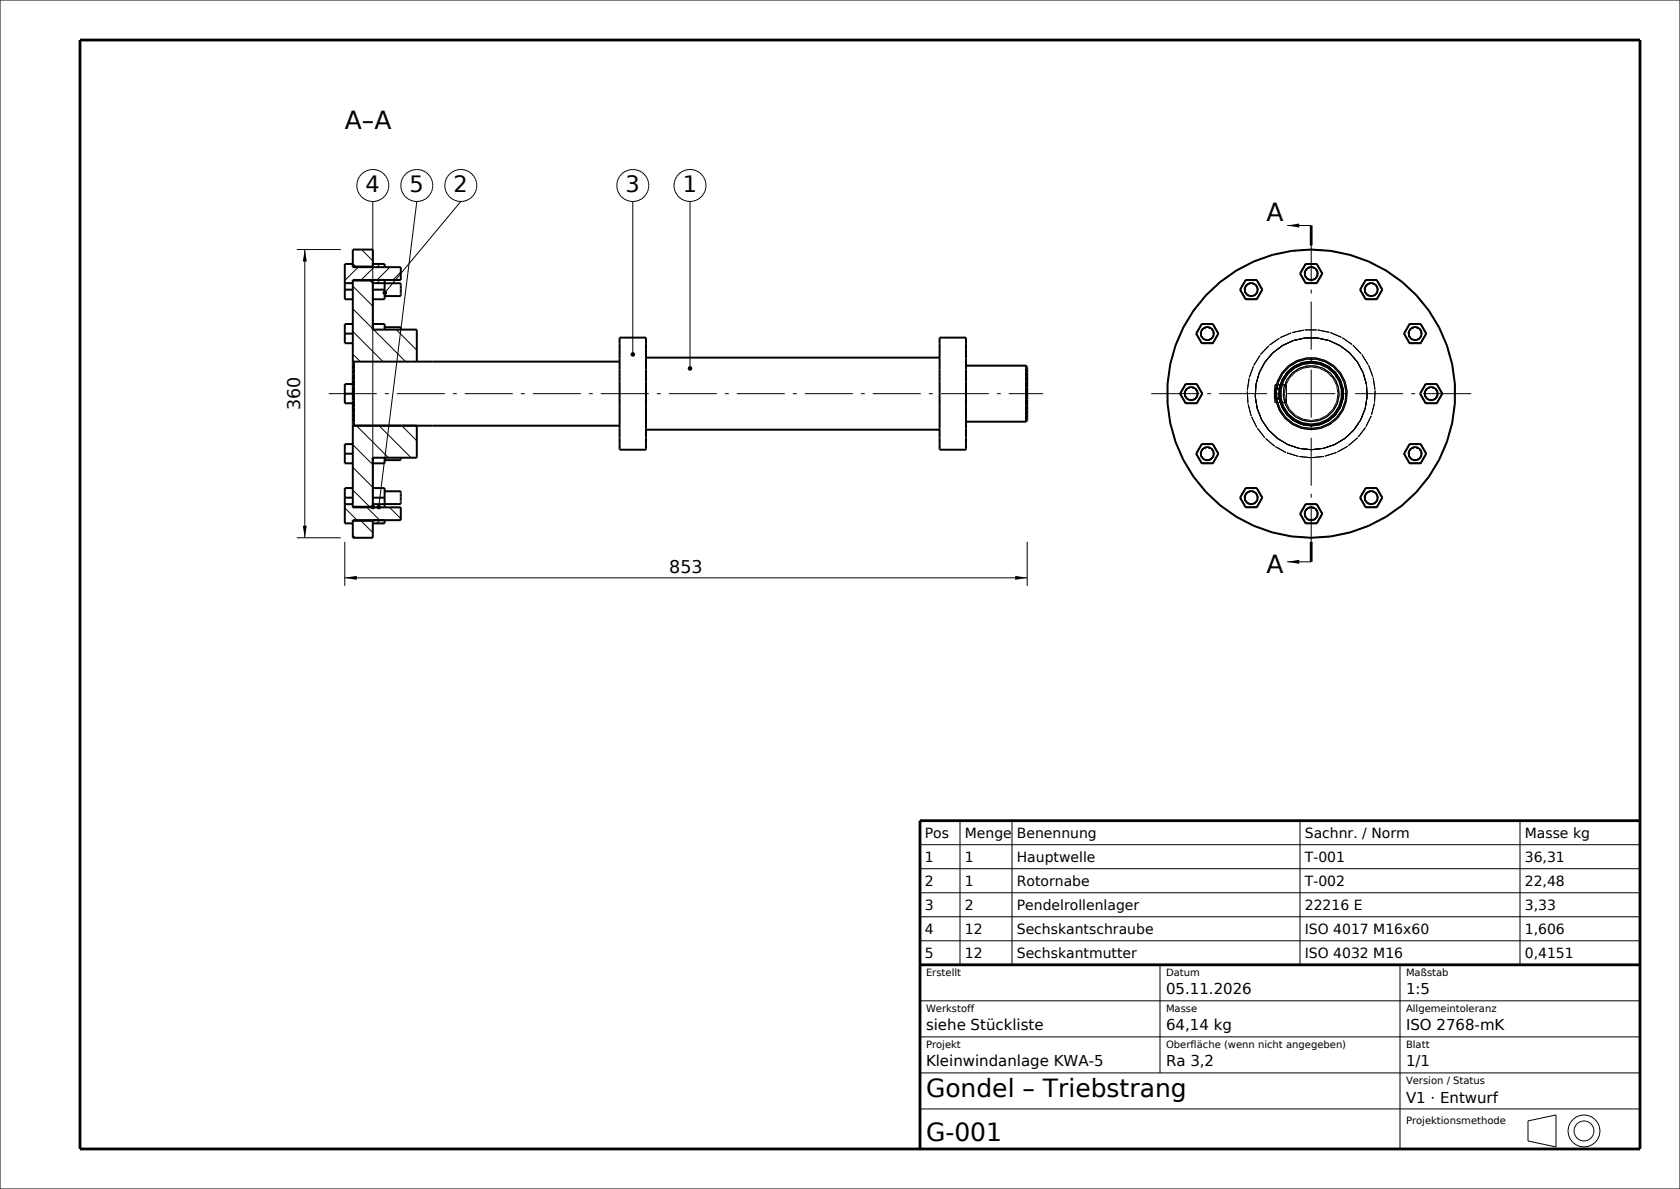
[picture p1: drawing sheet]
<svg xmlns="http://www.w3.org/2000/svg" width="420mm" height="297mm" viewBox="0 0 420 297" stroke-linecap="round" stroke-linejoin="round" font-family="sans-serif">
<g fill="none" stroke="#000" stroke-width=".5">
<path d="M86.2 70.7h2M86.2 72.4h2M88.2 70.1h5M88.2 66.6h5M88.2 65.9h-2v8.9h2M93.2 66.7v-4.4h-5v4.4h12v3.2h-12v56.8h12v3.2h-12v4.4h5v-4.4M93.2 69.9v12.4h11v8M93.2 70.7l7 .1v3.2h-4M93.2 65.9h3v.8M93.2 72.4h3M96.2 69.9v4.9h-3M311.4 70h2.8l1.4 2.4-1.4 2.4h-2.8l-1.4-2.4z"/>
<path d="M326.4 65.9h2.8l1.4 2.4-1.4 2.4h-2.8l-1.4-2.4zM341.4 70h2.8l1.4 2.4-1.4 2.4h-2.8l-1.4-2.4zM86.2 83.3h2M86.2 98.3h2M88.2 90.6l.3-.3v16l-.3-.3M88.2 90.3h66.7M88.2 80.9h-2v4.8h2M88.2 95.9h-2v4.8h2M93.2 80.9h3v1.4M96.2 81.7h4v.6M154.9 84.3h6.6v28h-6.6zM161.5 89.3h73.4"/>
<path d="M234.9 84.3h6.6v28h-6.6zM241.5 91.3h15M256.5 91.3v14M256.5 91.3l.3 .3v13.4l-.3 .3M296.4 95.9h2.8l1.4 2.4-1.4 2.4h-2.8l-1.4-2.4zM300.4 80.9h2.8l1.4 2.4-1.4 2.4h-2.8l-1.4-2.4zM319.8 98.3l.3 2.2-.1-.4M319.9 97.1v2.5M319.9 97.1a8 8 0 0 1 12.3-5.5 8 8 0 0 1 0 13.4 8 8 0 0 1-12.3-5.4M319.9 97.1h-1.2v2.5h1.2M319.9 99.7h.1M319.9 99.8v.1"/>
<path d="M320 99.9v.1M352.4 80.9h2.8l1.4 2.4-1.4 2.4h-2.8l-1.4-2.4zM356.4 95.9h2.8l1.4 2.4-1.4 2.4h-2.8l-1.4-2.4zM86.2 113.3h2M88.2 106.3h66.7M88.2 110.9h-2v4.8h2M96.2 114.3v1.4h-3M100.2 114.3v.6h-4M104.2 106.3v8h-11v12.4M161.5 107.3h73.4M241.5 105.3h15M300.4 110.9h2.8l1.4 2.4-1.4 2.4h-2.8l-1.4-2.4z"/>
<path d="M352.4 110.9h2.8l1.4 2.4-1.4 2.4h-2.8l-1.4-2.4zM86.2 125.9h2M86.2 124.3h2M88.2 126.6h5M88.2 130.1h5M88.2 121.9h-2v8.8h2M93.2 124.3h3M93.2 121.9h3v4.8M96.2 129.9v.8h-3M96.2 122.7h4v3.2h-7M311.4 121.9h2.8l1.4 2.4-1.4 2.4h-2.8l-1.4-2.4zM326.4 125.9h2.8l1.4 2.4-1.4 2.4h-2.8l-1.4-2.4z"/>
<path d="M341.4 121.9h2.8l1.4 2.4-1.4 2.4h-2.8l-1.4-2.4z"/>
<circle cx="327.8" cy="98.3" r="7.7"/>
<circle cx="327.8" cy="98.3" r="36"/>
</g>
<g fill="none" stroke="#000" stroke-width=".25" stroke-dasharray="3 1.5" stroke-linecap="butt">
<path d="M298.4 77.6l3.1-3.8M301.5 73.8l3.6-3.4M305.1 70.4l4-2.8M309.1 67.6l4.4-2.3M310 72.4l1.4 2.4M310 72.4l1.4-2.4M311.1 72.1l.4-.9M311.2 73.1l-.1-1M311.3 71.9v.9M311.3 72.8l.6 .8M311.3 72.8v-.9M311.3 71.9l.6-.8"/>
<path d="M311.4 74.8h2.8M311.4 70l-1.4 2.4M311.4 74.8l-1.4-2.4M311.4 70h2.8M311.5 71.2l.8-.5M311.9 73.8l-.7-.7M311.9 71.1l-.6 .8M311.9 73.6l.9 .4M311.9 73.6l-.6-.8M311.9 71.1l.9-.3M312.3 70.7h1M312.8 74.1l-.9-.3"/>
<path d="M312.8 74l.9-.4M312.8 70.8l-.9 .3M312.8 74l-.9-.4M312.8 70.8l.9 .3M313.3 70.7l.8 .5M313.5 65.3l4.6-1.6M313.7 73.6l.6-.8M313.7 71.1l-.9-.3M313.7 71.1l.6 .8M313.7 73.6l-.9 .4M313.7 73.8l-.9 .3M314.1 71.2l.4 .9"/>
<path d="M314.2 74.8l1.4-2.4M314.2 70h-2.8M314.2 74.8h-2.8M314.2 70l1.4 2.4M314.3 72.8v-.9M314.3 71.9l-.6-.8M314.3 71.9v.9M314.3 72.8l-.6 .8M314.4 73.1l-.7 .7M314.5 72.1l-.1 1M315.6 72.4l-1.4-2.4M315.6 72.4l-1.4 2.4"/>
<path d="M318.1 63.7l4.8-1M322.9 62.7l4.9-.4M325 68.3l1.4 2.4M325 68.3l1.4-2.4M326.1 68.1l.4-.9M326.2 69.1l-.1-1M326.3 67.8v1M326.3 68.8l.6 .8M326.3 68.8v-1M326.3 67.8l.6-.8M326.4 70.7h2.8M326.4 65.9l-1.4 2.4"/>
<path d="M326.4 70.7l-1.4-2.4M326.4 65.9h2.8M326.5 67.2l.8-.5M326.9 69.8l-.7-.7M326.9 67l-.6 .8M326.9 69.6l.9 .3M326.9 69.6l-.6-.8M326.9 67l.9-.3M327.3 66.7h1M327.8 62.3l4.9 .4M327.8 70.1l-.9-.3M327.8 69.9l.9-.3"/>
<path d="M327.8 66.7l-.9 .3M327.8 69.9l-.9-.3M327.8 66.7l.9 .3M328.3 66.7l.8 .5M328.7 69.6l.6-.8M328.7 67l-.9-.3M328.7 67l.6 .8M328.7 69.6l-.9 .3M328.7 69.8l-.9 .3M329.1 67.2l.4 .9M329.2 70.7l1.4-2.4M329.2 65.9h-2.8"/>
<path d="M329.2 70.7h-2.8M329.2 65.9l1.4 2.4M329.3 68.8v-1M329.3 67.8l-.6-.8M329.3 67.8v1M329.3 68.8l-.6 .8M329.4 69.1l-.7 .7M329.5 68.1l-.1 1M330.6 68.3l-1.4-2.4M330.6 68.3l-1.4 2.4M332.7 62.7l4.8 1M337.5 63.7l4.6 1.6"/>
<path d="M340 72.4l1.4 2.4M340 72.4l1.4-2.4M341.1 72.1l.4-.9M341.2 73.1l-.1-1M341.3 71.9v.9M341.3 72.8l.6 .8M341.3 72.8v-.9M341.3 71.9l.6-.8M341.4 74.8h2.8M341.4 70l-1.4 2.4M341.4 74.8l-1.4-2.4M341.4 70h2.8"/>
<path d="M341.5 71.2l.8-.5M341.9 73.8l-.7-.7M341.9 71.1l-.6 .8M341.9 73.6l.9 .4M341.9 73.6l-.6-.8M341.9 71.1l.9-.3M342.1 65.3l4.4 2.3M342.3 70.7h1M342.8 74.1l-.9-.3M342.8 74l.9-.4M342.8 70.8l-.9 .3M342.8 74l-.9-.4"/>
<path d="M342.8 70.8l.9 .3M343.3 70.7l.8 .5M343.7 73.6l.6-.8M343.7 71.1l-.9-.3M343.7 71.1l.6 .8M343.7 73.6l-.9 .4M343.7 73.8l-.9 .3M344.1 71.2l.4 .9M344.2 74.8l1.4-2.4M344.2 70h-2.8M344.2 74.8h-2.8M344.2 70l1.4 2.4"/>
<path d="M344.3 72.8v-.9M344.3 71.9l-.6-.8M344.3 71.9v.9M344.3 72.8l-.6 .8M344.4 73.1l-.7 .7M344.5 72.1l-.1 1M345.6 72.4l-1.4-2.4M345.6 72.4l-1.4 2.4M346.5 67.6l4 2.8M350.5 70.4l3.6 3.4M354.1 73.8l3.1 3.8M357.2 77.6l2.6 4.2"/>
<path d="M291.9 95.9l.7-4.9M292.6 91l1.3-4.7M293.9 86.3l1.9-4.5M295 98.3l1.4 2.4M295 98.3l1.4-2.4M295.8 81.8l2.6-4.2M296.1 98.1l.4-.9M296.2 99.1l-.1-1M296.3 97.8v1M296.3 98.8l.6 .8M296.3 98.8v-1M296.3 97.8l.6-.8"/>
<path d="M296.4 95.9l-1.4 2.4M296.4 95.9h2.8M296.5 97.2l.8-.5M296.9 99.8l-.7-.7M296.9 97l-.6 .8M296.9 99.6l.9 .3M296.9 99.6l-.6-.8M296.9 97l.9-.3M297.3 96.7h1M297.8 99.9l.9-.3M297.8 96.7l-.9 .3M297.8 99.9l-.9-.3"/>
<path d="M297.8 96.7l.9 .3M298.3 96.7l.8 .5M298.7 99.6l.6-.8M298.7 97l-.9-.3M298.7 97l.6 .8M298.7 99.6l-.9 .3M298.7 99.8l-.9 .3M299 83.3l1.4 2.4M299 83.3l1.4-2.4M299.1 97.2l.4 .9M299.2 95.9h-2.8M299.2 95.9l1.4 2.4"/>
<path d="M299.3 98.8v-1M299.3 97.8l-.6-.8M299.3 97.8v1M299.3 98.8l-.6 .8M299.4 99.1l-.7 .7M299.5 98.1l-.1 1M300.1 83.1l.4-.9M300.2 84.1l-.1-1M300.3 82.8v1M300.3 83.8l.6 .8M300.3 83.8v-1M300.3 82.8l.6-.8"/>
<path d="M300.4 85.7h2.8M300.4 80.9l-1.4 2.4M300.4 85.7l-1.4-2.4M300.4 80.9h2.8M300.5 82.2l.8-.5M300.6 98.3l-1.4-2.4M300.6 98.3l-1.4 2.4M300.9 84.8l-.7-.7M300.9 82l-.6 .8M300.9 84.6l.9 .3M300.9 84.6l-.6-.8M300.9 82l.9-.3"/>
<path d="M301.3 81.7h1M301.8 85.1l-.9-.3M301.8 84.9l1-.3M301.8 81.7l-.9 .3M301.8 84.9l-.9-.3M301.8 81.7l1 .3M302.3 81.7l.8 .5M302.8 84.6l.5-.8M302.8 82l-1-.3M302.8 82l.5 .8M302.8 84.6l-1 .3M302.8 84.8l-1 .3"/>
<path d="M303.1 82.2l.5 .9M303.2 85.7l1.4-2.4M303.2 80.9h-2.8M303.2 85.7h-2.8M303.2 80.9l1.4 2.4M303.3 83.8v-1M303.3 82.8l-.5-.8M303.3 82.8v1M303.3 83.8l-.5 .8M303.4 84.1l-.6 .7M303.6 83.1l-.2 1M304.6 83.3l-1.4-2.4"/>
<path d="M304.6 83.3l-1.4 2.4M311.8 97.5l.5-3.2M312.3 94.3l1.1-3M313.4 91.3l1.7-2.8M313.8 99.1l.2-3M314 96.1l.8-2.9M314.8 93.2l1.4-2.7M315.1 88.5l2.3-2.3M316.2 90.5l2-2.3M317.4 86.2l2.6-1.9M318.2 88.2l2.4-1.9M318.7 99.6v-2.5"/>
<path d="M318.7 99.9v-.1M318.7 99.8v-.1M318.7 99.7v-.1M318.7 97.1v-.2M318.7 96.9v-.1M318.7 96.8v-.1M318.7 96.7v-.1M318.7 96.6v-.1M318.7 96.5v-.1M318.7 96.4v-.1M318.7 96.3v-.1M318.7 96.2v-.1"/>
<path d="M318.8 97.7l.5-2.4M319.1 97.7l.5-2.3M319.3 95.3l1.1-2.2M319.6 95.4l1.1-2.1M319.9 99.5v-2.3M319.9 97.2l.6-2.2M319.9 97.1l.7-2.2M319.9 99.6v.1M319.9 97.1l.1-.7M319.9 99.6h-1.2M319.9 97.1h-1.2M319.9 99.6l.1 .5"/>
<path d="M319.9 97.1l.1-.5M319.9 99.7v.1M319.9 99.9h.1M320 96.7l-.2 1.6M320 96.6v-.1M320 96.5v-.1M320 96.4v-.1M320 96.3v-.1M320 96.2v-.1M320 96.1h-1.3M320 96.6l-.1 .5M320 84.3l3-1.2"/>
<path d="M320 96.4l.1-.3M320.1 96.3l-.1 .4M320.1 96.1v.2M320.2 99.4v-2.2M320.2 97.2l.6-2.1M320.4 93.1l1.7-1.7M320.5 95l1.3-1.9M320.6 94.9l1.2-1.9M320.6 86.3l2.7-1.2M320.7 93.3l1.6-1.7M320.8 95.1l1.2-1.8M320.8 98.9l.2-2.1"/>
<path d="M321 96.8l.7-2M321.1 98.3l.3-2M321.4 96.3l1-1.9M321.6 96.1h-1.5M321.6 99.7v-.4M321.6 99.3v-.5M321.6 98.8v-.5M321.6 98.3v-.5M321.6 97.8v-.4M321.6 97.4v-.4M321.6 97v-.4M321.6 96.6v-.2"/>
<path d="M321.6 96.4v-.2M321.6 96.2v-.1M321.7 94.8l1.3-1.6M321.8 93.1l1.7-1.5M321.8 93l1.8-1.5M322 93.3l1.6-1.4M322.1 91.4l2.1-1.3M322.3 91.6l2-1.2M322.4 94.4l1.5-1.5M323 83.1l3.2-.7M323 93.2l1.8-1.2M323.3 85.1l3-.7"/>
<path d="M323.5 91.6l2-.9M323.6 91.5l2-.9M323.6 91.9l2-1M323.9 92.9l1.8-.9M324.2 90.1l2.4-.7M324.3 90.4l2.3-.7M324.8 92l2-.6M325.5 90.7l2.3-.4M325.6 90.9l2.2-.3M325.6 90.6l2.3-.3M325.7 92l2.1-.4M326.2 82.4h3.2"/>
<path d="M326.3 84.4h3M326.6 89.4h2.4M326.6 89.7h2.4M326.8 91.4h2M327.8 90.3l2.3 .4M327.8 90.6l2.2 .3M327.8 91.6l2.1 .4M327.9 90.3l2.2 .4M328.8 91.4l2 .6M329 89.7l2.3 .7M329 89.4l2.4 .7M329.3 84.4l3 .7"/>
<path d="M329.4 82.4l3.2 .7M329.9 92l1.8 .9M330 90.9l2 1M330.1 90.7l2 .9M330.1 90.7l2.1 .9M330.8 92l1.8 1.2M331.3 90.4l2 1.2M331.4 90.1l2.1 1.3M331.7 92.9l1.5 1.5M332 91.9l1.6 1.4M332.1 91.6l1.7 1.5M332.2 91.6l1.7 1.5"/>
<path d="M332.3 85.1l2.7 1.2M332.6 93.2l1.3 1.6M332.6 83.1l3 1.2M333.2 94.4l1 1.9M333.3 91.6l1.6 1.7M333.5 91.4l1.7 1.7M333.6 93.3l1.2 1.8M333.8 93.1l1.3 1.9M333.9 94.8l.7 2M333.9 93.1l1.2 2M334.2 96.3l.3 2M334.5 98.3l-.3 2.1"/>
<path d="M334.6 96.8l.2 2.1M334.8 98.9l-.5 2M334.8 95.1l.6 2.1M334.9 93.3l1.1 2.1M335 86.3l2.4 1.9M335.1 95l.6 2.2M335.1 95.1l.6 2.1M335.2 93.1l1.1 2.2M335.4 97.2v2.2M335.4 99.4l-.6 2.1M335.6 84.3l2.6 1.9M335.7 99.5l-.6 2.2"/>
<path d="M335.7 97.2v2.3M336 95.4l.5 2.3M336.3 95.3l.5 2.4M336.5 97.7l-.2 2.4M336.8 97.7l-.2 2.5M337.4 88.2l2 2.3M338.2 86.2l2.3 2.3M339.4 90.5l1.4 2.7M340.5 88.5l1.7 2.8M340.8 93.2l.8 2.9M341.6 96.1l.2 3M341.8 99.1l-.5 3"/>
<path d="M342.2 91.3l1.1 3M343.3 94.3l.5 3.2M343.8 97.5l-.2 3.3M351 83.3l1.4 2.4M351 83.3l1.4-2.4M352 83.1l.5-.9M352.2 84.1l-.2-1M352.3 82.8v1M352.3 83.8l.5 .8M352.3 83.8v-1M352.3 82.8l.5-.8M352.4 85.7h2.8"/>
<path d="M352.4 80.9l-1.4 2.4M352.4 85.7l-1.4-2.4M352.4 80.9h2.8M352.5 82.2l.8-.5M352.8 84.8l-.6-.7M352.8 82l-.5 .8M352.8 84.6l1 .3M352.8 84.6l-.5-.8M352.8 82l1-.3M353.3 81.7h1M353.8 85.1l-1-.3M353.8 84.9l.9-.3"/>
<path d="M353.8 81.7l-1 .3M353.8 84.9l-1-.3M353.8 81.7l.9 .3M354.3 81.7l.8 .5M354.7 84.6l.6-.8M354.7 82l-.9-.3M354.7 82l.6 .8M354.7 84.6l-.9 .3M354.7 84.8l-.9 .3M355 98.3l1.4 2.4M355 98.3l1.4-2.4M355.1 82.2l.4 .9"/>
<path d="M355.2 85.7l1.4-2.4M355.2 80.9h-2.8M355.2 85.7h-2.8M355.2 80.9l1.4 2.4M355.3 83.8v-1M355.3 82.8l-.6-.8M355.3 82.8v1M355.3 83.8l-.6 .8M355.4 84.1l-.7 .7M355.5 83.1l-.1 1M356.1 98.1l.4-.9M356.2 99.1l-.1-1"/>
<path d="M356.3 97.8v1M356.3 98.8l.6 .8M356.3 98.8v-1M356.3 97.8l.6-.8M356.4 95.9l-1.4 2.4M356.4 95.9h2.8M356.5 97.2l.8-.5M356.6 83.3l-1.4-2.4M356.6 83.3l-1.4 2.4M356.9 99.8l-.7-.7M356.9 97l-.6 .8M356.9 99.6l.9 .3"/>
<path d="M356.9 99.6l-.6-.8M356.9 97l.9-.3M357.3 96.7h1M357.8 99.9l.9-.3M357.8 96.7l-.9 .3M357.8 99.9l-.9-.3M357.8 96.7l.9 .3M358.3 96.7l.8 .5M358.7 99.6l.6-.8M358.7 97l-.9-.3M358.7 97l.6 .8M358.7 99.6l-.9 .3"/>
<path d="M358.7 99.8l-.9 .3M359.1 97.2l.4 .9M359.2 95.9h-2.8M359.2 95.9l1.4 2.4M359.3 98.8v-1M359.3 97.8l-.6-.8M359.3 97.8v1M359.3 98.8l-.6 .8M359.4 99.1l-.7 .7M359.5 98.1l-.1 1M359.8 81.8l1.9 4.5M360.6 98.3l-1.4-2.4"/>
<path d="M360.6 98.3l-1.4 2.4M361.7 86.3l1.3 4.7M363 91l.7 4.9M363.7 95.9v4.9M291.9 100.8v-4.9M292.6 105.7l-.7-4.9M293.9 110.4l-1.3-4.7M295.8 114.9l-1.9-4.5M296.4 100.7h2.8M296.4 100.7l-1.4-2.4M297.8 100.1l-.9-.3M298.4 119.1l-2.6-4.2"/>
<path d="M299 113.3l1.4 2.4M299 113.3l1.4-2.4M299.2 100.7l1.4-2.4M299.2 100.7h-2.8M300.1 113.1l.4-.9M300.2 114.1l-.1-1M300.3 112.8v1M300.3 113.8l.6 .8M300.3 113.8v-1M300.3 112.8l.6-.8M300.4 115.7h2.8M300.4 110.9l-1.4 2.4"/>
<path d="M300.4 115.7l-1.4-2.4M300.4 110.9h2.8M300.5 112.2l.8-.5M300.9 114.8l-.7-.7M300.9 112l-.6 .8M300.9 114.6l.9 .3M300.9 114.6l-.6-.8M300.9 112l.9-.3M301.3 111.7h1M301.8 115.1l-.9-.3M301.8 114.9l1-.3M301.8 111.7l-.9 .3"/>
<path d="M301.8 114.9l-.9-.3M301.8 111.7l1 .3M302.3 111.7l.8 .5M302.8 114.6l.5-.8M302.8 112l-1-.3M302.8 112l.5 .8M302.8 114.6l-1 .3M302.8 114.8l-1 .3M303.1 112.2l.5 .9M303.2 115.7l1.4-2.4M303.2 110.9h-2.8M303.2 115.7h-2.8"/>
<path d="M303.2 110.9l1.4 2.4M303.3 113.8v-1M303.3 112.8l-.5-.8M303.3 112.8v1M303.3 113.8l-.5 .8M303.4 114.1l-.6 .7M303.6 113.1l-.2 1M304.6 113.3l-1.4-2.4M304.6 113.3l-1.4 2.4M312 100.8l-.2-3.3M312.8 103.9l-.8-3.1M314.2 106.8l-1.4-2.9"/>
<path d="M314.3 102.1l-.5-3M315.4 104.9l-1.1-2.8M316.2 109.4l-2-2.6M317.1 107.4l-1.7-2.5M318.7 111.5l-2.5-2.1M318.7 100.5v-.1M318.7 100.4v-.1M318.7 100.3v-.1M318.7 100.2v-.1M318.7 100.1v-.1M318.7 100v-.1M319 100.2l-.2-2.5"/>
<path d="M319.3 100.1l-.2-2.4M319.3 109.5l-2.2-2.1M319.8 102.5l-.8-2.3M320 100v.1M320 100.1l-.1-.5M320 100.5v-.1M320 100.4v-.1M320 100.3v-.1M320 100.2v-.1M320 100.5h-1.3M320.1 102.3l-.8-2.2M320.5 101.7l-.6-2.2"/>
<path d="M320.6 101.7l-.7-2.1M320.8 101.5l-.6-2.1M321.2 104.5l-1.4-2M321.3 100.9l-.5-2M321.4 100.4l-.3-2.1M321.4 104.3l-1.3-2M321.5 113l-2.8-1.5M321.6 100.5v-.2M321.6 100.3v-.2M321.6 100.1v-.4M321.6 100.5h-1.5M321.8 103.6l-1.3-1.9"/>
<path d="M321.8 103.6l-1.2-1.9M321.9 111l-2.6-1.5M322 103.4l-1.2-1.9M322.3 102.7l-1-1.8M322.4 102.3l-1-1.9M323.1 106l-1.9-1.5M323.3 105.8l-1.9-1.5M323.5 105.1l-1.7-1.5M323.6 104.8l-1.6-1.4M323.9 104.1l-1.6-1.4M323.9 103.8l-1.5-1.5M324.6 114l-3.1-1"/>
<path d="M324.8 112l-2.9-1M325.4 107l-2.3-1M325.5 106.7l-2.2-.9M325.5 106l-2-.9M325.6 106l-2.1-.9M325.6 105.7l-2-.9M325.7 104.7l-1.8-.9M325.7 105l-1.8-.9M327.8 106.3l-2.2-.3M327.8 106.3l-2.3-.3M327.8 107l-2.3-.3M327.8 107.3l-2.4-.3"/>
<path d="M327.8 106l-2.2-.3M327.8 105.3l-2.1-.3M327.8 105l-2.1-.3M327.8 114.3l-3.2-.3M327.8 112.3l-3-.3M329.9 105l-2.1 .3M329.9 104.7l-2.1 .3M330 105.7l-2.2 .3M330 106l-2.2 .3M330.1 106l-2.3 .3M330.1 106.7l-2.3 .3M330.2 107l-2.4 .3"/>
<path d="M330.8 112l-3 .3M331 114l-3.2 .3M331.7 103.8l-1.8 .9M331.7 104.1l-1.8 .9M332 104.8l-2 .9M332.1 105.1l-2.1 .9M332.1 105.1l-2 .9M332.3 105.8l-2.2 .9M332.5 106l-2.3 1M333.2 102.3l-1.5 1.5M333.3 102.7l-1.6 1.4M333.6 103.4l-1.6 1.4"/>
<path d="M333.7 111l-2.9 1M333.8 103.6l-1.7 1.5M334.1 113l-3.1 1M334.2 104.3l-1.9 1.5M334.2 100.4l-1 1.9M334.3 100.9l-1 1.8M334.4 104.5l-1.9 1.5M334.8 101.5l-1.2 1.9M335.1 101.7l-1.3 1.9M335.5 102.3l-1.3 2M335.8 102.5l-1.4 2M336.3 109.5l-2.6 1.5"/>
<path d="M336.3 100.1l-.8 2.2M336.6 100.2l-.8 2.3M336.9 111.5l-2.8 1.5M338.5 107.4l-2.2 2.1M339.4 109.4l-2.5 2.1M340.2 104.9l-1.7 2.5M341.3 102.1l-1.1 2.8M341.4 106.8l-2 2.6M342.8 103.9l-1.4 2.9M343.6 100.8l-.8 3.1M351 113.3l1.4 2.4M351 113.3l1.4-2.4"/>
<path d="M352 113.1l.5-.9M352.2 114.1l-.2-1M352.3 112.8v1M352.3 113.8l.5 .8M352.3 113.8v-1M352.3 112.8l.5-.8M352.4 115.7h2.8M352.4 110.9l-1.4 2.4M352.4 115.7l-1.4-2.4M352.4 110.9h2.8M352.5 112.2l.8-.5M352.8 114.8l-.6-.7"/>
<path d="M352.8 112l-.5 .8M352.8 114.6l1 .3M352.8 114.6l-.5-.8M352.8 112l1-.3M353.3 111.7h1M353.8 115.1l-1-.3M353.8 114.9l.9-.3M353.8 111.7l-1 .3M353.8 114.9l-1-.3M353.8 111.7l.9 .3M354.3 111.7l.8 .5M354.7 114.6l.6-.8"/>
<path d="M354.7 112l-.9-.3M354.7 112l.6 .8M354.7 114.6l-.9 .3M354.7 114.8l-.9 .3M355.1 112.2l.4 .9M355.2 115.7l1.4-2.4M355.2 110.9h-2.8M355.2 115.7h-2.8M355.2 110.9l1.4 2.4M355.3 113.8v-1M355.3 112.8l-.6-.8M355.3 112.8v1"/>
<path d="M355.3 113.8l-.6 .8M355.4 114.1l-.7 .7M355.5 113.1l-.1 1M356.4 100.7h2.8M356.4 100.7l-1.4-2.4M356.6 113.3l-1.4-2.4M356.6 113.3l-1.4 2.4M357.2 119.1l-3.1 3.8M357.8 100.1l-.9-.3M359.2 100.7l1.4-2.4M359.2 100.7h-2.8M359.8 114.9l-2.6 4.2"/>
<path d="M361.7 110.4l-1.9 4.5M363 105.7l-1.3 4.7M363.7 100.8l-.7 4.9M301.5 122.9l-3.1-3.8M305.1 126.3l-3.6-3.4M309.1 129.1l-4-2.8M310 124.3l1.4 2.4M310 124.3l1.4-2.4M311.1 124.1l.4-.9M311.2 125l-.1-.9M311.3 123.8v1M311.3 124.8l.6 .8"/>
<path d="M311.3 124.8v-1M311.3 123.8l.6-.8M311.4 126.7h2.8M311.4 121.9l-1.4 2.4M311.4 126.7l-1.4-2.4M311.4 121.9h2.8M311.5 123.2l.8-.6M311.9 125.8l-.7-.8M311.9 123l-.6 .8M311.9 125.6l.9 .3M311.9 125.6l-.6-.8M311.9 123l.9-.3"/>
<path d="M312.3 122.6h1M312.8 126.1l-.9-.3M312.8 125.9l.9-.3M312.8 122.7l-.9 .3M312.8 125.9l-.9-.3M312.8 122.7l.9 .3M313.3 122.6l.8 .6M313.5 131.4l-4.4-2.3M313.7 125.6l.6-.8M313.7 123l-.9-.3M313.7 123l.6 .8M313.7 125.6l-.9 .3"/>
<path d="M313.7 125.8l-.9 .3M314.1 123.2l.4 .9M314.2 126.7l1.4-2.4M314.2 121.9h-2.8M314.2 126.7h-2.8M314.2 121.9l1.4 2.4M314.3 124.8v-1M314.3 123.8l-.6-.8M314.3 123.8v1M314.3 124.8l-.6 .8M314.4 125l-.7 .8M314.5 124.1l-.1 .9"/>
<path d="M315.6 124.3l-1.4-2.4M315.6 124.3l-1.4 2.4M318.1 133l-4.6-1.6M322.9 134l-4.8-1M325 128.3l1.4 2.4M325 128.3l1.4-2.4M326.1 128.1l.4-.9M326.2 129.1l-.1-1M326.3 127.8v1M326.3 128.8l.6 .8M326.3 128.8v-1M326.3 127.8l.6-.8"/>
<path d="M326.4 130.7h2.8M326.4 125.9l-1.4 2.4M326.4 130.7l-1.4-2.4M326.4 125.9h2.8M326.5 127.2l.8-.5M326.9 129.8l-.7-.7M326.9 127l-.6 .8M326.9 129.6l.9 .3M326.9 129.6l-.6-.8M326.9 127l.9-.3M327.3 126.7h1M327.8 134.3l-4.9-.3"/>
<path d="M327.8 130.1l-.9-.3M327.8 129.9l.9-.3M327.8 126.7l-.9 .3M327.8 129.9l-.9-.3M327.8 126.7l.9 .3M328.3 126.7l.8 .5M328.7 129.6l.6-.8M328.7 127l-.9-.3M328.7 127l.6 .8M328.7 129.6l-.9 .3M328.7 129.8l-.9 .3M329.1 127.2l.4 .9"/>
<path d="M329.2 130.7l1.4-2.4M329.2 125.9h-2.8M329.2 130.7h-2.8M329.2 125.9l1.4 2.4M329.3 128.8v-1M329.3 127.8l-.6-.8M329.3 127.8v1M329.3 128.8l-.6 .8M329.4 129.1l-.7 .7M329.5 128.1l-.1 1M330.6 128.3l-1.4-2.4M330.6 128.3l-1.4 2.4"/>
<path d="M332.7 134l-4.9 .3M337.5 133l-4.8 1M340 124.3l1.4 2.4M340 124.3l1.4-2.4M341.1 124.1l.4-.9M341.2 125l-.1-.9M341.3 123.8v1M341.3 124.8l.6 .8M341.3 124.8v-1M341.3 123.8l.6-.8M341.4 126.7h2.8M341.4 121.9l-1.4 2.4"/>
<path d="M341.4 126.7l-1.4-2.4M341.4 121.9h2.8M341.5 123.2l.8-.6M341.9 125.8l-.7-.8M341.9 123l-.6 .8M341.9 125.6l.9 .3M341.9 125.6l-.6-.8M341.9 123l.9-.3M342.1 131.4l-4.6 1.6M342.3 122.6h1M342.8 126.1l-.9-.3M342.8 125.9l.9-.3"/>
<path d="M342.8 122.7l-.9 .3M342.8 125.9l-.9-.3M342.8 122.7l.9 .3M343.3 122.6l.8 .6M343.7 125.6l.6-.8M343.7 123l-.9-.3M343.7 123l.6 .8M343.7 125.6l-.9 .3M343.7 125.8l-.9 .3M344.1 123.2l.4 .9M344.2 126.7l1.4-2.4M344.2 121.9h-2.8"/>
<path d="M344.2 126.7h-2.8M344.2 121.9l1.4 2.4M344.3 124.8v-1M344.3 123.8l-.6-.8M344.3 123.8v1M344.3 124.8l-.6 .8M344.4 125l-.7 .8M344.5 124.1l-.1 .9M345.6 124.3l-1.4-2.4M345.6 124.3l-1.4 2.4M346.5 129.1l-4.4 2.3M350.5 126.3l-4 2.8"/>
<path d="M354.1 122.9l-3.6 3.4"/>
</g>
<g fill="none" stroke="#000" stroke-width=".25">
<path d="M0 0h420v297h-420zM93.2 50.3v76.4M104.2 50.3l-9.5 76.4M115.2 50.3l-19 22.8M158.2 50.3v38.2M172.5 50.3v41.7M321.8 56.3h6M74.2 62.3h11M76.2 62.3v72M86.4 65.9l-.2 .2M88.2 65.8l.8 .8M88.2 71.5l5 5"/>
<path d="M88.2 77.1l5 5M89.5 66.7l-3.3 3.4M90.4 62.3l2.8 2.9M92.5 70.1l.7 .7M93.5 66.7l-3.2 3.2M95 69.9l-.8 .8M95 65.9l-.8 .8M97.5 66.7l-3.2 3.2M100.2 68l-2 1.9M88.2 82.8l7.5 7.5M88.2 88.4l1.9 1.9M93.4 82.3l8 8"/>
<path d="M99.1 82.3l5.1 5.2M88.2 111.1l5 5M88.2 116.7l5 5M89.1 106.3l8 8M94.8 106.3l8 8M100.4 106.3l3.8 3.8M74.2 134.3h11M86.2 126.9l3.1 3M86.2 135.3v11M88.2 122.4l4.2 4.2M88.2 133.7l.6 .6M90.2 130.1l3 2.9"/>
<path d="M91.7 126.7l3.2 3.2M95 129.9l-.8 .8M95 125.9l-.8 .8M97.4 126.7l2.8 2.9M256.8 135.3v11M86.2 144.3h170.6M321.8 140.3h6M230 217h180M230 211h180M230 205v36M240 205v36M253 205v36"/>
<path d="M325 205v36M380 205v36M230 235h180M230 229h180M230 223h180M230 259h180M230 250h180M290 241v27M350 241v46M230 277h180M230 268h180M382 280l7-1.5v8l-7-1.5z"/>
<circle cx="93.2" cy="46.3" r="4"/>
<circle cx="104.2" cy="46.3" r="4"/>
<circle cx="115.2" cy="46.3" r="4"/>
<circle cx="158.2" cy="46.3" r="4"/>
<circle cx="172.5" cy="46.3" r="4"/>
<circle cx="396" cy="282.5" r="4"/>
<circle cx="396" cy="282.5" r="2.5"/>
</g>
<path d="M20 10h390v277h-390zM327.8 56.3v5M327.8 135.3v5M410 205h-180v82M230 241h180" fill="none" stroke="#000" stroke-width=".7" stroke-linecap="butt"/>
<g fill="#000">
<path d="M321.8 56.3l3-.5v1zM76.2 62.3l.5 3h-1zM75.7 131.3h1l-.5 3zM86.2 144.3l3-.5v1zM253.8 143.8l3 .5-3 .5zM321.8 140.3l3-.5v1z"/>
<circle cx="96.2" cy="73.1" r=".6"/>
<circle cx="158.2" cy="88.5" r=".6"/>
<circle cx="172.5" cy="92" r=".6"/>
<circle cx="93.2" cy="126.7" r=".6"/>
<circle cx="94.7" cy="126.7" r=".6"/>
</g>
<path d="M82.2 98.3h178.6M287.8 98.3h80M327.8 138.3v-80" fill="none" stroke="#000" stroke-width=".25" stroke-dasharray="12 2 1 2" stroke-linecap="butt"/>
<g font-size="6.3">
<text x="86.2" y="32.3">A–A</text>
<text x="316.7" y="55.1">A</text>
<text x="316.7" y="143">A</text>
<text x="231.5" y="274">Gondel – Triebstrang</text>
<text x="231.5" y="285">G-001</text>
</g>
<g font-size="5.6">
<text x="91.4" y="48">4</text>
<text x="102.4" y="48">5</text>
<text x="113.4" y="48">2</text>
<text x="156.4" y="48">3</text>
<text x="170.7" y="48">1</text>
</g>
<g font-size="4.4">
<text x="75" y="102.5" transform="rotate(-90 75 102.5)">360</text>
<text x="167.3" y="143.1">853</text>
</g>
<g font-size="3.7">
<text x="291.5" y="248.4">05.11.2026</text>
<text x="351.5" y="248.4">1:5</text>
<text x="231.5" y="257.4">siehe Stückliste</text>
<text x="291.5" y="257.4">64,14 kg</text>
<text x="351.5" y="257.4">ISO 2768-mK</text>
<text x="231.5" y="266.4">Kleinwindanlage KWA-5</text>
<text x="291.5" y="266.4">Ra 3,2</text>
<text x="351.5" y="266.4">1/1</text>
<text x="351.5" y="275.4">V1 · Entwurf</text>
</g>
<g font-size="3.5">
<text x="231.2" y="209.2">Pos</text>
<text x="241.2" y="209.2">Menge</text>
<text x="254.2" y="209.2">Benennung</text>
<text x="326.2" y="209.2">Sachnr. / Norm</text>
<text x="381.2" y="209.2">Masse kg</text>
<text x="231.2" y="215.2">1</text>
<text x="241.2" y="215.2">1</text>
<text x="254.2" y="215.2">Hauptwelle</text>
<text x="326.2" y="215.2">T-001</text>
<text x="381.2" y="215.2">36,31</text>
<text x="231.2" y="221.2">2</text>
<text x="241.2" y="221.2">1</text>
<text x="254.2" y="221.2">Rotornabe</text>
<text x="326.2" y="221.2">T-002</text>
<text x="381.2" y="221.2">22,48</text>
<text x="231.2" y="227.2">3</text>
<text x="241.2" y="227.2">2</text>
<text x="254.2" y="227.2">Pendelrollenlager</text>
<text x="326.2" y="227.2">22216 E</text>
<text x="381.2" y="227.2">3,33</text>
<text x="231.2" y="233.2">4</text>
<text x="241.2" y="233.2">12</text>
<text x="254.2" y="233.2">Sechskantschraube</text>
<text x="326.2" y="233.2">ISO 4017 M16x60</text>
<text x="381.2" y="233.2">1,606</text>
<text x="231.2" y="239.2">5</text>
<text x="241.2" y="239.2">12</text>
<text x="254.2" y="239.2">Sechskantmutter</text>
<text x="326.2" y="239.2">ISO 4032 M16</text>
<text x="381.2" y="239.2">0,4151</text>
</g>
<g font-size="2.5">
<text x="231.5" y="243.8">Erstellt</text>
<text x="291.5" y="243.8">Datum</text>
<text x="351.5" y="243.8">Maßstab</text>
<text x="231.5" y="252.8">Werkstoff</text>
<text x="291.5" y="252.8">Masse</text>
<text x="351.5" y="252.8">Allgemeintoleranz</text>
<text x="231.5" y="261.8">Projekt</text>
<text x="291.5" y="261.8">Oberfläche (wenn nicht angegeben)</text>
<text x="351.5" y="261.8">Blatt</text>
<text x="351.5" y="270.8">Version / Status</text>
<text x="351.5" y="280.8">Projektionsmethode</text>
</g>
</svg>
